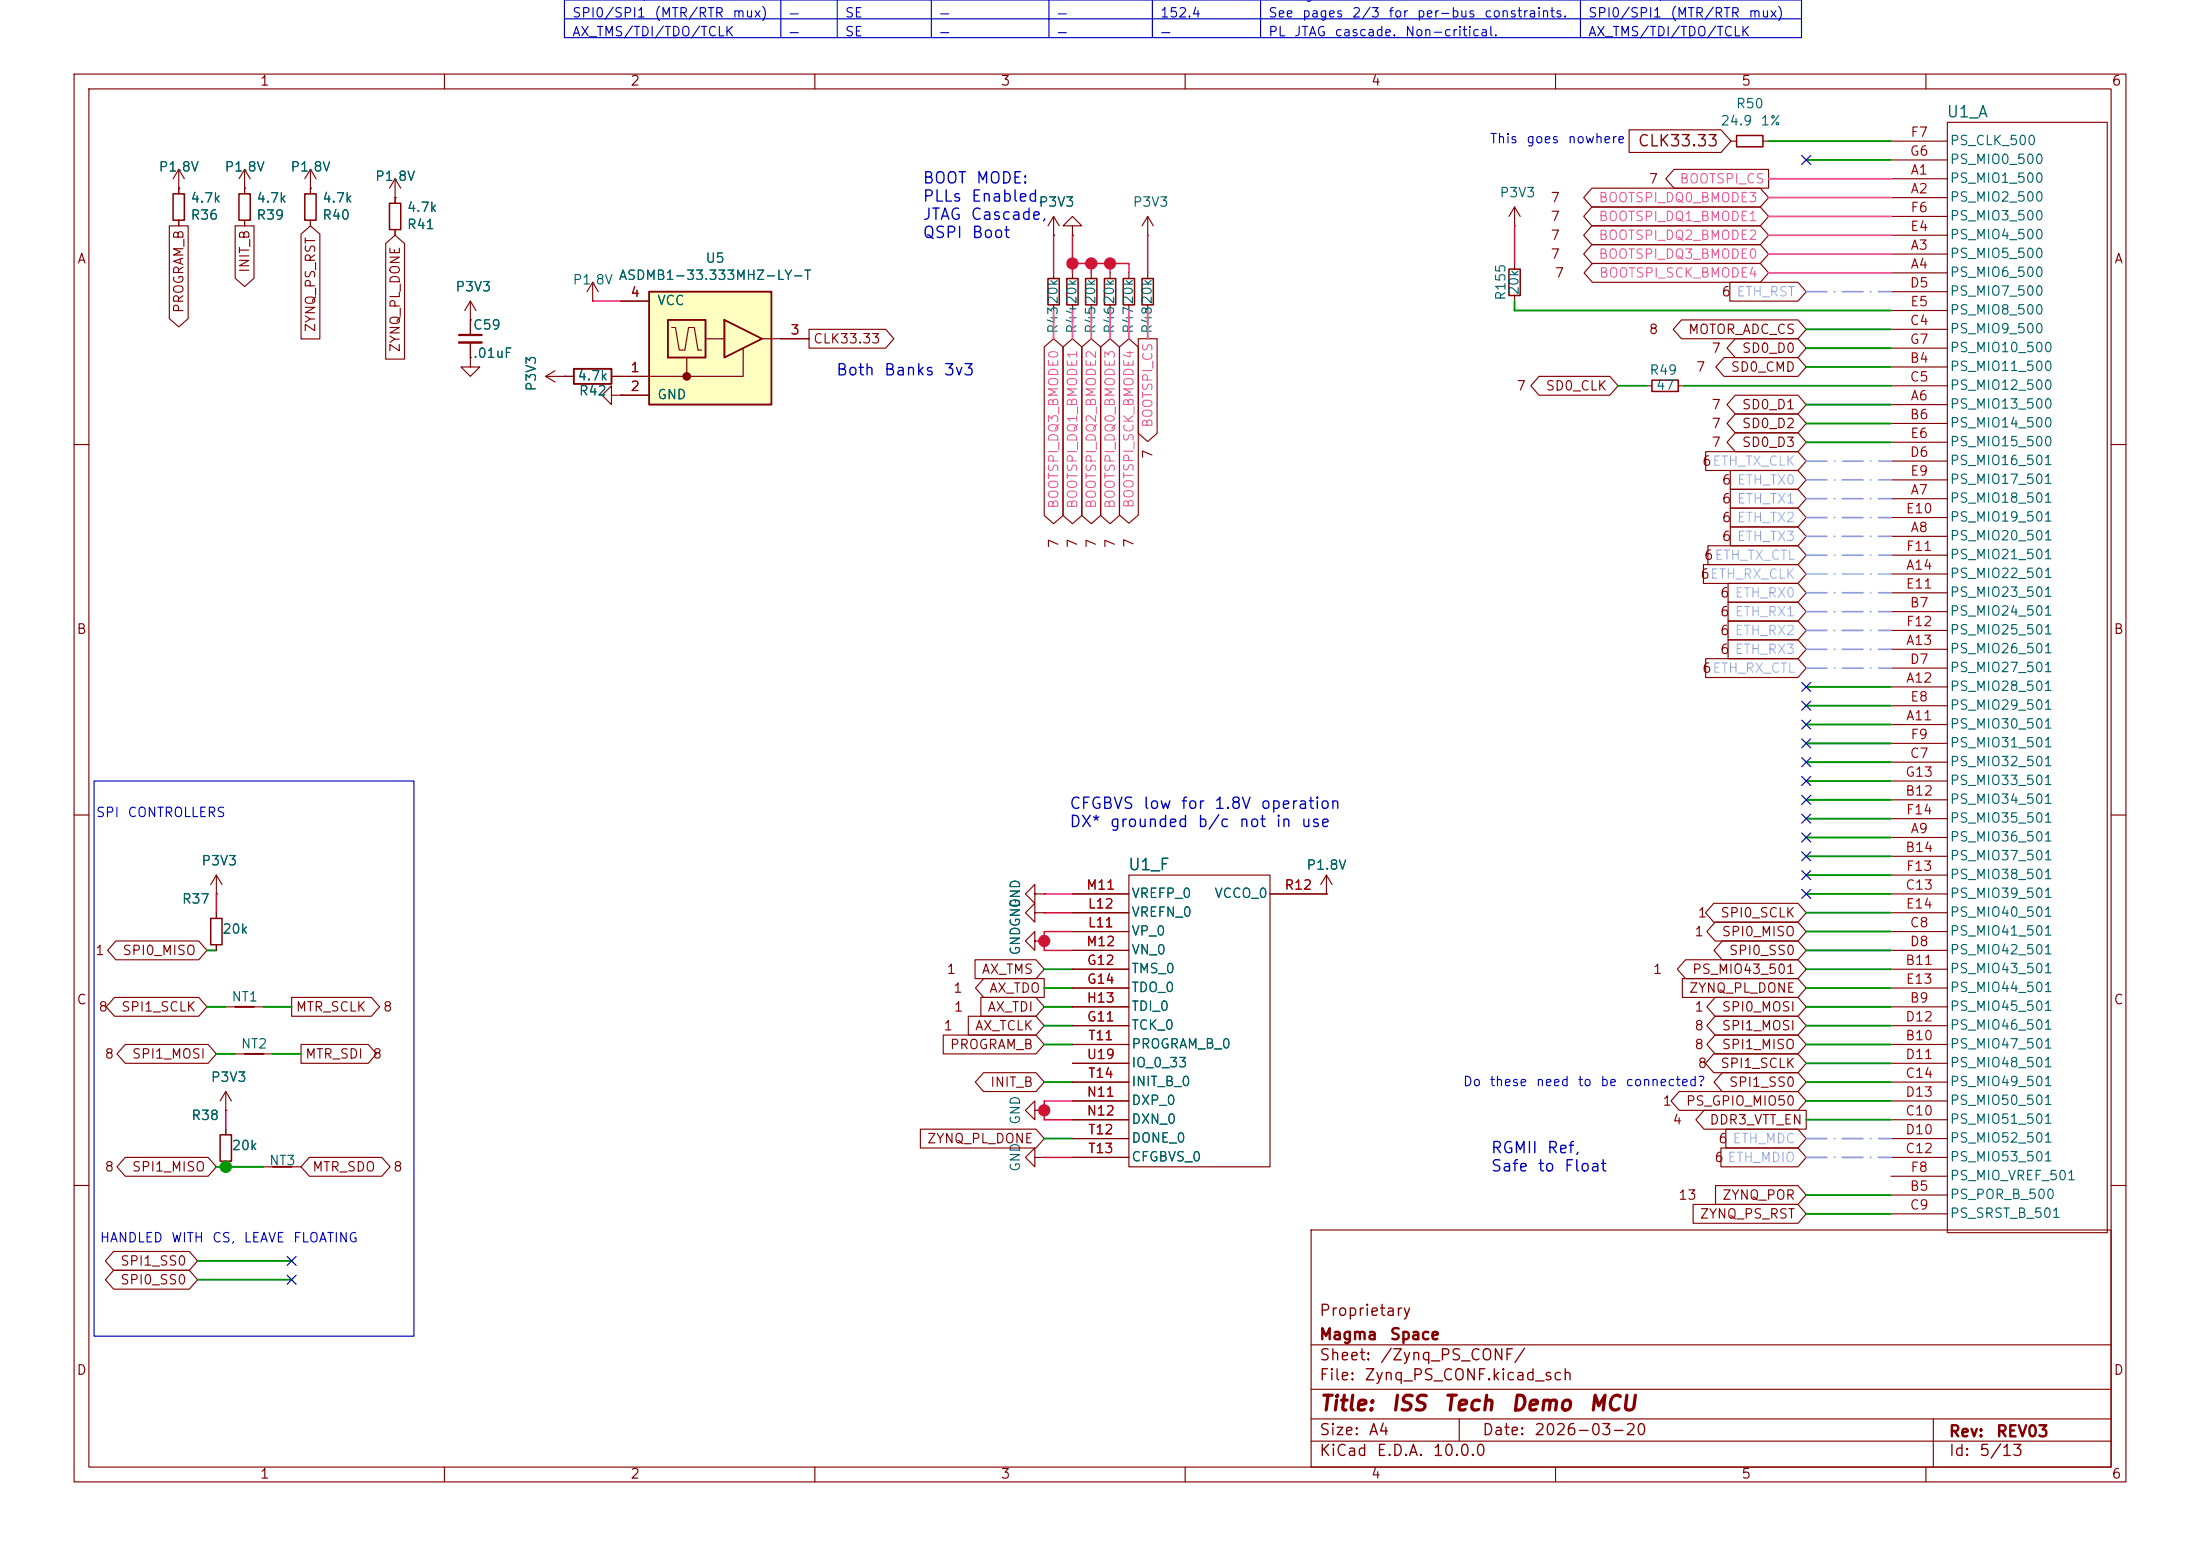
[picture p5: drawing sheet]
<svg xmlns="http://www.w3.org/2000/svg" width="297mm" height="210mm" viewBox="0 0 297 210" stroke-linecap="round" stroke-linejoin="round" font-family="sans-serif">
<g fill="none" stroke="#840000" stroke-width=".15">
<path d="M10 10h277v190h-277zM12 12h273v186h-273zM60 10v2M110 10v2M160 10v2M210 10v2M260 10v2M33 25.4h.1M33 22.9v3.3M33 29.7v.8M33 22.9l.8 1.2M33 22.9l-.7 1.2"/>
<path d="M41.9 25.4h.1M41.9 22.9l.8 1.2M41.9 22.9l-.8 1.2M41.9 22.9v3.3M41.9 29.7v.8M80 38.1l-.8 1.3M80 38.1l.8 1.3M80 38.1v2.5M142.2 31.8h.1M142.2 29.2l-.7 1.3M142.2 29.2l.8 1.3M142.2 29.2v2.6"/>
<path d="M149.9 36.8v.8M152.4 36.8v.8M154.9 36.8v.8M73.7 50.8l1.2 .8M73.7 50.8h2.5M74.9 50l-1.2 .8M76.2 50.8h.1M80 40.6h.1M149.9 41.1v.8M152.4 41.1v.8M154.9 41.1v.8M10 60h2"/>
<path d="M285 60h2M10 110h2M29.2 118.1l-.8 1.3M29.2 118.1l.8 1.3M29.2 118.1v2.6M152.4 118.1h19v39.4h-19zM179.1 118.1l-.8 1.3M179.1 118.1l.7 1.3M179.1 118.1v2.6M285 110h2M29.2 120.7h.1M29.2 123.2v.8"/>
<path d="M29.2 127.5v.8M30.5 135.9h5.1M139.7 127v-1.3l-1.3 1.3 1.3 1.3v-1.3h1.3M139.7 123.2v-1.3l-1.3 1.3 1.3 1.3v-1.3h1.3M139.7 120.7v-1.3l-1.3 1.3 1.3 1.2v-1.2h1.3M141 127h.1M141 123.2h.1M141 120.7h.1M144.8 138.4h7.6M144.8 130.8h7.6M144.8 133.4h7.6M144.8 135.9h7.6"/>
<path d="M144.8 125.7h7.6M144.8 123.2h7.6M144.8 120.7h7.6M144.8 128.3h7.6M171.4 120.7h7.7M179.1 120.7h.1M30.5 149.9h.1M30.5 147.3l-.8 1.3M30.5 147.3l.7 1.3M30.5 147.3v2.6M30.5 152.4v.8M30.5 156.7v.8"/>
<path d="M31.7 142.2h5.1M35.6 157.5h5M139.7 156.2v-1.3l-1.3 1.3 1.3 1.3v-1.3h1.3M141 156.2h.1M144.8 148.6h7.6M144.8 151.1h7.6M144.8 141h7.6M144.8 153.7h7.6M144.8 156.2h7.6M144.8 146.1h7.6M144.8 143.5h7.6M10 160h2"/>
<path d="M177 166h108v32h-108zM285 160h2M60 198v2M110 198v2M160 198v2M177 194.5h108M177 191.5h108M177 187.5h108M177 181.5h108M197 191.5v3M210 198v2M260 198v2"/>
<path d="M261 191.5v6.5"/>
</g>
<path d="M31.7 135.9h2.6M33 142.2h2.6M36.8 157.5h2.6" fill="none" stroke="#840000" stroke-width=".25"/>
<path d="M32.3 26.2h1.5v3.5h-1.5zM41.1 26.2h1.6v3.5h-1.6zM149.1 37.6h1.5v3.5h-1.5zM151.6 37.6h1.6v3.5h-1.6zM154.2 37.6h1.5v3.5h-1.5zM28.4 124h1.6v3.5h-1.6zM29.7 153.2h1.5v3.5h-1.5z" fill="none" stroke="#840000" stroke-width=".2"/>
<path d="M87.6 39.4h16.5v15.2h-16.5z" fill="#ffffc2"/>
<path d="M87.6 39.4h16.5v15.2h-16.5zM77.5 49.8h5v2h-5zM90.2 43.2h5v5.1h-5zM97.8 43.2l5.1 2.5-5.1 2.6z" fill="none" stroke="#840000" stroke-width=".25"/>
<g fill="none" stroke="#840000" stroke-width=".15">
<path d="M219.9 17.5h12.4l1.4 1.6-1.4 1.5h-12.4zM233.7 19.1h.7M238 19.1h.8M255.3 19.1h7.6M262.9 16.5h21.6v149.9h-21.6zM22.9 30.5h2.5v12.5l-1.3 1.1-1.2-1.1zM24.1 25.4h.1M24.1 22.9v3.3M24.1 29.7v.8M24.1 22.9l.8 1.2M24.1 22.9l-.7 1.2M31.7 30.5h2.6v7.1l-1.3 1.1-1.3-1.1z"/>
<path d="M33 25.4h.1M33 25.4v.8M33 29.7v.8M40.6 31.6l1.3-1.1 1.3 1.1v14.1h-2.6zM41.9 25.4h.1M41.9 25.4v.8M41.9 29.7v.8M52.1 32.9l1.2-1.1 1.3 1.1v15.6h-2.5zM53.3 26.7h.1M53.3 24.1l.8 1.3M53.3 24.1l-.7 1.3M53.3 24.1v3.3"/>
<path d="M53.3 31v.8M142.2 31.8h.1M142.2 36.8v.8M144.8 30.5h1.2l-1.2-1.3-1.3 1.3h1.3v1.3M144.8 31.8h.1M144.8 36.8v.8M147.3 36.8v.8M154.9 31.8h.1M154.9 29.2l-.7 1.3M154.9 29.2l.8 1.3M154.9 29.2v2.6M204.5 30.5h.1"/>
<path d="M204.5 27.9l-.8 1.3M204.5 27.9l.7 1.3M204.5 27.9v2.6M204.5 35.6v.7M204.5 39.9v.7M214.9 30.5h22.7l1.2 1.3-1.2 1.2h-22.7l-1.1-1.2zM214.9 33h22.7l1.2 1.3-1.2 1.3h-22.7l-1.1-1.3zM214.9 27.9h22.7l1.2 1.3-1.2 1.3h-22.7l-1.1-1.3zM214.9 25.4h22.7l1.2 1.3-1.2 1.2h-22.7l-1.1-1.2zM215 35.6h22.6l1.2 1.2-1.2 1.3h-22.6l-1.1-1.3zM226 22.9h12.8v2.5h-12.8l-1.1-1.3zM233.5 38.1h9.2l1.1 1.3-1.1 1.2h-9.2z"/>
<path d="M255.3 24.1h7.6M255.3 26.7h7.6M255.3 34.3h7.6M255.3 36.8h7.6M255.3 39.4h7.6M255.3 31.8h7.6M255.3 29.2h7.6M255.3 21.6h7.6M63.5 43.2h.1M63.5 48.3v1.2h1.3l-1.3 1.3-1.3-1.3h1.3M63.5 48.3h.1M63.5 40.6l-.8 1.3"/>
<path d="M63.5 40.6l.8 1.3M63.5 40.6v4.6M63.5 46.2v2.1M76.2 50.8h.1M76.2 50.8h1.3M82.5 53.3v-1.2l-1.2 1.2 1.2 1.3v-1.3h1.3M83.8 53.3h.1M83.8 53.3h3.8M83.8 40.6h3.8M90.7 44.2h.5l.5 3h.8l.5-3h.7l.5 3h.5M92.7 48.3v2.5M95.2 45.7h2.6"/>
<path d="M100.3 47v3.8h-17.8M102.9 45.7h6.3M109.2 44.4h10.4l1.1 1.3-1.1 1.3h-10.4zM141 46.8l1.2-1.1 1.3 1.1v22.8l-1.3 1.1-1.2-1.1zM142.2 41.1v.8M143.5 46.8l1.3-1.1 1.3 1.1v22.8l-1.3 1.1-1.3-1.1zM144.8 41.1v.8M146 46.8l1.3-1.1 1.3 1.1v22.8l-1.3 1.1-1.3-1.1zM147.3 41.1v.8M148.6 46.8l1.3-1.1 1.2 1.1v22.8l-1.2 1.1-1.3-1.1zM151.1 46.8l1.3-1.1 1.3 1.1v22.7l-1.3 1.1-1.3-1.1zM153.7 45.7h2.5v12.8l-1.3 1.1-1.2-1.1z"/>
<path d="M207.8 50.8h9.5l1.1 1.3-1.1 1.2h-9.5l-1.1-1.2zM222.2 52.1h.8M226.6 52.1h.7M227 43.2h15.7l1.1 1.3-1.1 1.2h-15.7l-1.1-1.2zM232.7 48.3h10l1.1 1.2-1.1 1.3h-10l-1.1-1.3zM234.3 58.4h8.4l1.1 1.3-1.1 1.3h-8.4l-1.2-1.3zM234.3 55.9h8.4l1.1 1.3-1.1 1.2h-8.4l-1.2-1.2zM234.3 45.7h8.4l1.1 1.3-1.1 1.3h-8.4l-1.2-1.3zM234.3 53.3h8.4l1.1 1.3-1.1 1.3h-8.4l-1.2-1.3zM255.3 54.6h7.6M255.3 49.5h7.6M255.3 57.2h7.6"/>
<path d="M255.3 44.5h7.6M255.3 52.1h7.6M255.3 41.9h7.6M255.3 59.7h7.6M255.3 47h7.6M230 76.2h12.7l1.1 1.3-1.1 1.2h-12.7zM230.3 61h12.4l1.1 1.2-1.1 1.3h-12.4zM230.6 73.7h12.1l1.1 1.2-1.1 1.3h-12.1zM233.3 78.7h9.4l1.1 1.3-1.1 1.3h-9.4zM233.6 68.6h9.1l1.1 1.3-1.1 1.2h-9.1zM233.6 63.5h9.1l1.1 1.3-1.1 1.2h-9.1zM233.6 66h9.1l1.1 1.3-1.1 1.3h-9.1z"/>
<path d="M233.6 71.1h9.1l1.1 1.3-1.1 1.3h-9.1zM255.3 67.3h7.6M255.3 72.4h7.6M255.3 77.5h7.6M255.3 62.2h7.6M255.3 64.8h7.6M255.3 69.9h7.6M255.3 74.9h7.6M230.3 88.9h12.4l1.1 1.3-1.1 1.2h-12.4zM233.3 83.8h9.4l1.1 1.3-1.1 1.3h-9.4zM233.3 86.4h9.4l1.1 1.2-1.1 1.3h-9.4zM233.3 81.3h9.4l1.1 1.3-1.1 1.2h-9.4z"/>
<path d="M255.3 97.8h7.6M255.3 92.7h7.6M255.3 87.6h7.6M255.3 82.6h7.6M255.3 90.2h7.6M255.3 95.3h7.6M255.3 80h7.6M255.3 85.1h7.6M255.3 113h7.6M255.3 108h7.6M255.3 115.6h7.6M255.3 102.9h7.6"/>
<path d="M255.3 100.3h7.6M255.3 118.1h7.6M255.3 110.5h7.6M255.3 105.4h7.6M15.5 134.6h11.3l1.1 1.3-1.1 1.3h-11.3l-1.2-1.3zM15.6 127h11.2l1.1 1.3-1.1 1.2h-11.2l-1.1-1.2zM29.2 120.7h.1M29.2 123.2v.8M29.2 127.5v.8M39.4 134.6h10.7l1.1 1.3-1.1 1.3h-10.7zM127.3 139.7h12.6l1.1 1.3-1.1 1.2h-12.6zM130.7 137.2h9.2l1.1 1.2-1.1 1.3h-9.2z"/>
<path d="M131.6 129.5h8.3l1.1 1.3-1.1 1.3h-8.3zM132.4 134.6h7.5l1.1 1.3-1.1 1.3h-7.5zM132.8 132.1h8.2v2.5h-8.2l-1.1-1.2zM141 127h.1M141 123.2h.1M141 120.7h.1M144.8 135.9h7.6M144.8 130.8h7.6M144.8 125.7h7.6M144.8 120.7h7.6M144.8 128.3h7.6M144.8 138.4h7.6"/>
<path d="M144.8 133.4h7.6M144.8 123.2h7.6M171.4 120.7h7.7M179.1 120.7h.1M227.1 132.1h15.6l1.1 1.3-1.1 1.2h-15.6zM227.5 129.5h15.2l1.1 1.3-1.1 1.3h-15.2l-1.1-1.3zM231.4 121.9h11.3l1.1 1.3-1.1 1.3h-11.3l-1.2-1.3zM231.5 139.7h11.2l1.1 1.3-1.1 1.2h-11.2l-1.1-1.2zM231.5 137.2h11.2l1.1 1.2-1.1 1.3h-11.2l-1.1-1.3zM231.5 134.6h11.2l1.1 1.3-1.1 1.3h-11.2l-1.1-1.3zM231.5 124.5h11.2l1.1 1.2-1.1 1.3h-11.2l-1.1-1.3zM232.5 127h10.2l1.1 1.3-1.1 1.2h-10.2l-1.1-1.2z"/>
<path d="M255.3 135.9h7.6M255.3 130.8h7.6M255.3 125.7h7.6M255.3 120.7h7.6M255.3 128.3h7.6M255.3 138.4h7.6M255.3 133.4h7.6M255.3 123.2h7.6M16.9 156.2h11.2l1.1 1.3-1.1 1.3h-11.2l-1.1-1.3zM16.9 141h11.2l1.1 1.2-1.1 1.3h-11.2l-1.1-1.3zM30.5 149.9h.1M30.5 152.4v.8"/>
<path d="M30.5 156.7v.8M40.6 141h9.1l1.1 1.2-1.1 1.3h-9.1zM41.8 156.2h9.8l1.1 1.3-1.1 1.3h-9.8l-1.2-1.3zM124.3 152.4h15.6l1.1 1.3-1.1 1.2h-15.6zM132.8 144.8h7.1l1.1 1.3-1.1 1.2h-7.1l-1.1-1.2zM139.7 149.9v-1.3l-1.3 1.3 1.3 1.2v-1.2h1.3M141 149.9h.1M144.8 141h7.6M144.8 151.1h7.6M144.8 156.2h7.6M144.8 146.1h7.6M144.8 153.7h7.6"/>
<path d="M144.8 143.5h7.6M144.8 148.6h7.6M226.7 147.3h16l1.1 1.3-1.1 1.3h-16l-1.1-1.3zM230 149.9h13.8v2.5h-13.8l-1.1-1.3zM231.4 142.2h11.3l1.1 1.3-1.1 1.3h-11.3l-1.2-1.3zM232.3 154.9h10.4l1.1 1.3-1.1 1.3h-10.4zM232.5 144.8h10.2l1.1 1.3-1.1 1.2h-10.2l-1.1-1.2zM233 152.4h9.7l1.1 1.3-1.1 1.2h-9.7zM255.3 141h7.6M255.3 151.1h7.6M255.3 156.2h7.6M255.3 146.1h7.6"/>
<path d="M255.3 153.7h7.6M255.3 143.5h7.6M255.3 148.6h7.6M255.3 158.8h7.6M15.3 171.4h10.3l1.1 1.3-1.1 1.3h-10.3l-1.1-1.3zM15.3 168.9h10.3l1.1 1.3-1.1 1.3h-10.3l-1.1-1.3zM228.6 162.6h14.1l1.1 1.2-1.1 1.3h-14.1zM231.6 160h11.1l1.1 1.3-1.1 1.3h-11.1zM255.3 161.3h7.6M255.3 163.8h7.6"/>
</g>
<circle cx="92.7" cy="50.8" r=".51" fill="#840000" stroke="#840000" stroke-width=".15"/>
<path d="M234.4 18.3h3.6v1.5h-3.6zM23.4 26.2h1.5v3.5h-1.5zM52.6 27.4h1.5v3.6h-1.5zM141.5 37.6h1.5v3.5h-1.5zM144 37.6h1.5v3.5h-1.5zM146.6 37.6h1.5v3.5h-1.5zM203.7 36.3h1.5v3.6h-1.5zM223 51.3h3.6v1.5h-3.6z" fill="none" stroke="#840000" stroke-width=".2"/>
<path d="M62 45.2h3" fill="none" stroke="#840000" stroke-width=".3"/>
<path d="M62 46.2h3" fill="none" stroke="#840000" stroke-width=".33"/>
<path d="M76.2 0v5.1h167v-5.1M105.4 0v5.1M113 0v5.1M125.7 0v5.1M141.6 0v5.1M155.6 0v5.1M170.2 0v5.1M213.4 0v5.1M76.2 0h167M76.2 2.5h167M12.7 105.4h43.2v74.9h-43.2z" fill="none" stroke="#0000c2" stroke-width=".15"/>
<g fill="none" stroke="#ff0955" stroke-width=".2">
<path d="M142.2 31.8v5M144.8 35.6h7.6v1.2M144.8 31.8v5M147.3 35.6v1.2M149.9 35.6v1.2M154.9 31.8v5M204.5 30.5v5.1M80 40.6h3.8M29.2 120.7v2.5M141 120.7h3.8M141 123.2h3.8M144.8 125.7h-3.8v2.6h3.8"/>
<path d="M30.5 149.9v2.5M141 156.2h3.8M144.8 148.6h-3.8v2.5h3.8"/>
</g>
<path d="M238.8 24.1h16.5M238.8 26.7h16.5M238.8 31.8h16.5M238.8 34.3h16.5M238.8 29.2h16.5M238.8 36.8h16.5M142.2 41.9v3.8M144.8 41.9v3.8M147.3 41.9v3.8M149.9 41.9v3.8M152.4 41.9v3.8M154.9 41.9v3.8" fill="none" stroke="#ff52aa" stroke-width=".25"/>
<g fill="none" stroke="#94b1ff" stroke-width=".25" stroke-dasharray="2.8 1 .1 1">
<path d="M243.8 39.4h11.5M243.8 77.5h11.5M243.8 72.4h11.5M243.8 69.9h11.5M243.8 74.9h11.5M243.8 64.8h11.5M243.8 67.3h11.5M243.8 62.2h11.5M243.8 90.2h11.5M243.8 82.6h11.5M243.8 85.1h11.5M243.8 87.6h11.5"/>
<path d="M243.8 80h11.5M243.8 153.7h11.5M243.8 156.2h11.5"/>
</g>
<g fill="none" stroke="#009600" stroke-width=".25">
<path d="M238.8 19.1h16.5M243.8 21.6h11.5M204.5 40.6v1.3h50.8M218.4 52.1h3.8M227.3 52.1h28M243.8 47h11.5M243.8 49.5h11.5M243.8 44.5h11.5M243.8 59.7h11.5M243.8 54.6h11.5M243.8 57.2h11.5M243.8 97.8h11.5"/>
<path d="M243.8 95.3h11.5M243.8 92.7h11.5M243.8 108h11.5M243.8 113h11.5M243.8 110.5h11.5M243.8 105.4h11.5M243.8 118.1h11.5M243.8 115.6h11.5M243.8 100.3h11.5M243.8 102.9h11.5M27.9 135.9h2.6M27.9 128.3h1.3"/>
<path d="M35.6 135.9h3.8M141 135.9h3.8M141 130.8h3.8M141 133.4h3.8M141 138.4h3.8M243.8 135.9h11.5M243.8 130.8h11.5M243.8 133.4h11.5M243.8 138.4h11.5M243.8 128.3h11.5M243.8 120.7h11.5M243.8 125.7h11.5"/>
<path d="M243.8 123.2h11.5M29.2 157.5h6.4M29.2 142.2h2.5M36.8 142.2h3.8M141 141h3.8M141 146.1h3.8M141 153.7h3.8M243.8 141h11.5M243.8 148.6h11.5M243.8 143.5h11.5M243.8 151.1h11.5M243.8 146.1h11.5"/>
<path d="M26.7 170.2h12.7M26.7 172.7h12.7M243.8 161.3h11.5M243.8 163.8h11.5"/>
</g>
<g fill="none" stroke="#000084" stroke-width=".15">
<path d="M243.2 21l1.2 1.2M244.4 21l-1.2 1.2M243.2 97.2l1.2 1.2M243.2 94.6l1.2 1.3M243.2 92.1l1.2 1.2M243.2 99.7l1.2 1.2M244.4 97.2l-1.2 1.2M244.4 94.6l-1.2 1.3M244.4 92.1l-1.2 1.2M244.4 99.7l-1.2 1.2M243.2 109.9l1.2 1.2M243.2 107.3l1.2 1.3"/>
<path d="M243.2 112.4l1.2 1.2M243.2 104.8l1.2 1.2M243.2 102.3l1.2 1.2M243.2 115l1.2 1.2M243.2 117.5l1.2 1.2M244.4 109.9l-1.2 1.2M244.4 107.3l-1.2 1.3M244.4 112.4l-1.2 1.2M244.4 104.8l-1.2 1.2M244.4 102.3l-1.2 1.2M244.4 115l-1.2 1.2M244.4 117.5l-1.2 1.2"/>
<path d="M243.2 120l1.2 1.3M244.4 120l-1.2 1.3M38.8 169.6l1.2 1.2M38.8 172.1l1.2 1.2M40 169.6l-1.2 1.2M40 172.1l-1.2 1.2"/>
</g>
<circle cx="30.5" cy="157.5" r=".76" fill="#009600" stroke="#009600" stroke-width=".14"/>
<g fill="#ff0955" stroke="#ff0955" stroke-width=".14">
<circle cx="141" cy="149.9" r=".76"/>
<circle cx="141" cy="127" r=".76"/>
<circle cx="147.3" cy="35.6" r=".76"/>
<circle cx="149.9" cy="35.6" r=".76"/>
<circle cx="144.8" cy="35.6" r=".76"/>
</g>
<g font-size="2" fill="#840000">
<text x="178" y="190.9">Title:</text>
<text x="187.7" y="190.9">ISS</text>
<text x="194.7" y="190.9">Tech</text>
<text x="203.8" y="190.9">Demo</text>
<text x="214.3" y="190.9">MCU</text>
</g>
<g font-size="1.5" fill="#006464">
<text x="262.7" y="16.2">U1_A</text>
<text x="152.2" y="117.8">U1_F</text>
</g>
<g font-size="1.5" fill="#840000">
<text x="221" y="20.1">CLK33.33</text>
<text x="178" y="178">Proprietary</text>
<text x="178" y="184">Sheet:</text>
<text x="178" y="181.2">Magma</text>
<text x="186.2" y="184">/Zynq_PS_CONF/</text>
<text x="187.5" y="181.2">Space</text>
<text x="178" y="186.7">File:</text>
<text x="184.1" y="186.7">Zynq_PS_CONF.kicad_sch</text>
<text x="178" y="196.9">KiCad</text>
<text x="178" y="194.1">Size:</text>
<text x="184.7" y="194.1">A4</text>
<text x="185.7" y="196.9">E.D.A.</text>
<text x="193.3" y="196.9">10.0.0</text>
<text x="200" y="194.1">Date:</text>
<text x="207" y="194.1">2026-03-20</text>
<text x="263" y="194.3">Rev:</text>
<text x="263" y="196.9">Id:</text>
<text x="267.1" y="196.9">5/13</text>
<text x="269.4" y="194.3">REV03</text>
</g>
<g font-size="1.5" fill="#0000c2">
<text x="124.5" y="25.2">BOOT</text>
<text x="124.5" y="27.6">PLLs</text>
<text x="131" y="27.6">Enabled,</text>
<text x="131.7" y="25.2">MODE:</text>
<text x="124.5" y="30.1">JTAG</text>
<text x="124.5" y="32.5">QSPI</text>
<text x="130.9" y="30.1">Cascade,</text>
<text x="131.1" y="32.5">Boot</text>
<text x="112.8" y="51.1">Both</text>
<text x="119.2" y="51.1">Banks</text>
<text x="127.3" y="51.1">3v3</text>
<text x="144.3" y="109.6">CFGBVS</text>
<text x="144.3" y="112">DX*</text>
<text x="149.7" y="112">grounded</text>
<text x="154.2" y="109.6">low</text>
<text x="159.3" y="109.6">for</text>
<text x="161.6" y="112">b/c</text>
<text x="163.8" y="109.6">1.8V</text>
<text x="167.2" y="112">not</text>
<text x="170.1" y="109.6">operation</text>
<text x="172.1" y="112">in</text>
<text x="175.5" y="112">use</text>
<text x="201.2" y="156">RGMII</text>
<text x="201.2" y="158.5">Safe</text>
<text x="207.5" y="158.5">to</text>
<text x="208.7" y="156">Ref,</text>
<text x="211.1" y="158.5">Float</text>
</g>
<g font-size="1.3" fill="#0000c2">
<text x="77.2" y=".1">ETH_MDC</text>
<text x="77.2" y="2.7">SPI0/SPI1</text>
<text x="77.2" y="5.2">AX_TMS/TDI/TDO/TCLK</text>
<text x="86.7" y=".1">/</text>
<text x="88.2" y="2.7">(MTR/RTR</text>
<text x="98.8" y="2.7">mux)</text>
<text x="106.4" y="2.7">—</text>
<text x="106.4" y="5.2">—</text>
<text x="114" y="2.7">SE</text>
<text x="114" y="5.2">SE</text>
<text x="126.7" y="2.7">—</text>
<text x="126.7" y="5.2">—</text>
<text x="142.6" y="2.7">—</text>
<text x="142.6" y="5.2">—</text>
<text x="156.5" y="2.7">152.4</text>
<text x="156.5" y="5.2">—</text>
<text x="171.1" y=".1">Management</text>
<text x="171.1" y="2.7">See</text>
<text x="171.1" y="5.2">PL</text>
<text x="174.6" y="5.2">JTAG</text>
<text x="175.7" y="2.7">pages</text>
<text x="180.1" y="5.2">cascade.</text>
<text x="182.4" y="2.7">2/3</text>
<text x="187.3" y="2.7">for</text>
<text x="189.6" y="5.2">Non-critical.</text>
<text x="191.2" y="2.7">per-bus</text>
<text x="200.3" y="2.7">constraints.</text>
<text x="214.3" y=".1">ETH_MDC</text>
<text x="214.3" y="2.7">SPI0/SPI1</text>
<text x="214.3" y="5.2">AX_TMS/TDI/TDO/TCLK</text>
<text x="223.9" y=".1">/</text>
<text x="225.4" y="2.7">(MTR/RTR</text>
<text x="235.9" y="2.7">mux)</text>
<text x="201" y="19.7">This</text>
<text x="206" y="19.7">goes</text>
<text x="211.5" y="19.7">nowhere</text>
<text x="12.9" y="110.6">SPI</text>
<text x="17.1" y="110.6">CONTROLLERS</text>
<text x="197.4" y="146.9">Do</text>
<text x="201" y="146.9">these</text>
<text x="207.3" y="146.9">need</text>
<text x="212.9" y="146.9">to</text>
<text x="215.9" y="146.9">be</text>
<text x="219.4" y="146.9">connected?</text>
<text x="13.4" y="168">HANDLED</text>
<text x="23" y="168">WITH</text>
<text x="28.5" y="168">CS,</text>
<text x="32.8" y="168">LEAVE</text>
<text x="39.5" y="168">FLOATING</text>
</g>
<g font-size="1.3" fill="#840000">
<text x="35" y="11.9">1</text>
<text x="85" y="11.9">2</text>
<text x="135" y="11.9">3</text>
<text x="185" y="11.9">4</text>
<text x="235" y="11.9">5</text>
<text x="285" y="11.9">6</text>
<text x="209.2" y="27.6">7</text>
<text x="222.5" y="25.1">7</text>
<text x="10.3" y="35.9">A</text>
<text x="209.2" y="32.7">7</text>
<text x="209.2" y="35.2">7</text>
<text x="209.2" y="30.2">7</text>
<text x="285.3" y="35.9">A</text>
<text x="34" y="36.9" transform="rotate(-90 34 36.9)">INIT_B</text>
<text x="209.8" y="37.8">7</text>
<text x="232.3" y="40.3">6 ETH_RST</text>
<text x="25.1" y="42.3" transform="rotate(-90 25.1 42.3)">PROGRAM_B</text>
<text x="42.9" y="44.9" transform="rotate(-90 42.9 44.9)">ZYNQ_PS_RST</text>
<text x="54.3" y="47.7" transform="rotate(-90 54.3 47.7)">ZYNQ_PL_DONE</text>
<text x="109.7" y="46.7">CLK33.33</text>
<text x="222.5" y="45.4">8</text>
<text x="227.8" y="45.4">MOTOR_ADC_CS</text>
<text x="231" y="47.9">7</text>
<text x="235.1" y="47.9">SD0_D0</text>
<text x="204.6" y="53">7</text>
<text x="208.6" y="53">SD0_CLK</text>
<text x="228.9" y="50.5">7</text>
<text x="233.6" y="50.5">SD0_CMD</text>
<text x="231" y="58.1">7</text>
<text x="231" y="55.6">7</text>
<text x="235.1" y="58.1">SD0_D2</text>
<text x="235.1" y="55.6">SD0_D1</text>
<text x="155.9" y="62" transform="rotate(-90 155.9 62)">7</text>
<text x="229.7" y="63.2">6ETH_TX_CLK</text>
<text x="231" y="60.6">7</text>
<text x="232.4" y="65.7">6 ETH_TX0</text>
<text x="235.1" y="60.6">SD0_D3</text>
<text x="232.4" y="70.8">6 ETH_TX2</text>
<text x="232.4" y="68.3">6 ETH_TX1</text>
<text x="143.2" y="74.1" transform="rotate(-90 143.2 74.1)">7</text>
<text x="145.7" y="74.1" transform="rotate(-90 145.7 74.1)">7</text>
<text x="148.3" y="74.1" transform="rotate(-90 148.3 74.1)">7</text>
<text x="150.8" y="74.1" transform="rotate(-90 150.8 74.1)">7</text>
<text x="153.4" y="74" transform="rotate(-90 153.4 74)">7</text>
<text x="230" y="75.9">6 ETH_TX_CTL</text>
<text x="232.4" y="73.3">6 ETH_TX3</text>
<text x="229.5" y="78.4">6ETH_RX_CLK</text>
<text x="232.1" y="81">6 ETH_RX0</text>
<text x="232.1" y="83.5">6 ETH_RX1</text>
<text x="10.3" y="85.9">B</text>
<text x="232.1" y="86">6 ETH_RX2</text>
<text x="232.1" y="88.6">6 ETH_RX3</text>
<text x="285.3" y="85.9">B</text>
<text x="229.7" y="91.1">6ETH_RX_CTL</text>
<text x="229.1" y="124.1">1</text>
<text x="232.2" y="124.1">SPI0_SCLK</text>
<text x="12.8" y="129.2">1</text>
<text x="16.5" y="129.2">SPI0_MISO</text>
<text x="127.7" y="131.8">1</text>
<text x="132.4" y="131.8">AX_TMS</text>
<text x="223.1" y="131.8">1</text>
<text x="228.4" y="131.8">PS_MIO43_501</text>
<text x="228.7" y="126.7">1</text>
<text x="232.4" y="126.7">SPI0_MISO</text>
<text x="233.3" y="129.2">SPI0_SS0</text>
<text x="10.3" y="135.9">C</text>
<text x="13.2" y="136.8">8</text>
<text x="16.3" y="136.8">SPI1_SCLK</text>
<text x="39.8" y="136.8">MTR_SCLK</text>
<text x="51.6" y="136.8">8</text>
<text x="128.6" y="134.3">1</text>
<text x="128.7" y="136.8">1</text>
<text x="133.2" y="136.8">AX_TDI</text>
<text x="133.5" y="134.3">AX_TDO</text>
<text x="227.9" y="134.3">ZYNQ_PL_DONE</text>
<text x="228.7" y="136.8">1</text>
<text x="232.4" y="136.8">SPI0_MOSI</text>
<text x="285.3" y="135.9">C</text>
<text x="14" y="143.2">8</text>
<text x="17.7" y="143.2">SPI1_MOSI</text>
<text x="41.1" y="143.2">MTR_SDI</text>
<text x="50.2" y="143.2">8</text>
<text x="127.3" y="139.4">1</text>
<text x="128.1" y="141.9">PROGRAM_B</text>
<text x="131.5" y="139.4">AX_TCLK</text>
<text x="228.7" y="141.9">8</text>
<text x="228.7" y="139.4">8</text>
<text x="232.4" y="141.9">SPI1_MISO</text>
<text x="232.4" y="139.4">SPI1_MOSI</text>
<text x="133.6" y="147">INIT_B</text>
<text x="224.4" y="149.5">1</text>
<text x="227.5" y="149.5">PS_GPIO_MIO50</text>
<text x="229.1" y="144.5">8</text>
<text x="232.2" y="144.5">SPI1_SCLK</text>
<text x="233.3" y="147">SPI1_SS0</text>
<text x="125.1" y="154.6">ZYNQ_PL_DONE</text>
<text x="225.7" y="152.1">4</text>
<text x="230.7" y="152.1">DDR3_VTT_EN</text>
<text x="231.9" y="154.6">6 ETH_MDC</text>
<text x="14" y="158.4">8</text>
<text x="17.7" y="158.4">SPI1_MISO</text>
<text x="42.1" y="158.4">MTR_SDO</text>
<text x="53" y="158.4">8</text>
<text x="231.4" y="157.2">6 ETH_MDIO</text>
<text x="226.5" y="162.2">13</text>
<text x="229.4" y="164.8">ZYNQ_PS_RST</text>
<text x="232.4" y="162.2">ZYNQ_POR</text>
<text x="16.1" y="173.7">SPI0_SS0</text>
<text x="16.1" y="171.1">SPI1_SS0</text>
<text x="10.3" y="185.9">D</text>
<text x="285.3" y="185.9">D</text>
<text x="35" y="199.9">1</text>
<text x="85" y="199.9">2</text>
<text x="135" y="199.9">3</text>
<text x="185" y="199.9">4</text>
<text x="235" y="199.9">5</text>
<text x="285" y="199.9">6</text>
</g>
<g font-size="1.3" fill="#006464">
<text x="232.2" y="17.2">24.9</text>
<text x="234.3" y="14.9">R50</text>
<text x="237.6" y="17.2">1%</text>
<text x="21.3" y="23.5">P1.8V</text>
<text x="30.2" y="23.5">P1.8V</text>
<text x="39.1" y="23.5">P1.8V</text>
<text x="263.1" y="19.9">PS_CLK_500</text>
<text x="263.1" y="22.5">PS_MIO0_500</text>
<text x="25.6" y="27.7">4.7k</text>
<text x="25.6" y="30">R36</text>
<text x="34.5" y="27.7">4.7k</text>
<text x="34.5" y="30">R39</text>
<text x="43.4" y="27.7">4.7k</text>
<text x="43.4" y="30">R40</text>
<text x="50.5" y="24.7">P1.8V</text>
<text x="54.8" y="28.9">4.7k</text>
<text x="140.1" y="28.2">P3V3</text>
<text x="152.8" y="28.2">P3V3</text>
<text x="202.4" y="26.9">P3V3</text>
<text x="263.1" y="25">PS_MIO1_500</text>
<text x="263.1" y="27.5">PS_MIO2_500</text>
<text x="54.8" y="31.2">R41</text>
<text x="95.1" y="35.8">U5</text>
<text x="263.1" y="35.2">PS_MIO5_500</text>
<text x="263.1" y="32.6">PS_MIO4_500</text>
<text x="263.1" y="30.1">PS_MIO3_500</text>
<text x="61.4" y="39.6">P3V3</text>
<text x="77.2" y="38.7">P1.8V</text>
<text x="83.4" y="38.1">ASDMB1-33.333MHZ-LY-T</text>
<text x="88.6" y="41.5">VCC</text>
<text x="143.1" y="41.2" transform="rotate(-90 143.1 41.2)">20k</text>
<text x="145.6" y="41.2" transform="rotate(-90 145.6 41.2)">20k</text>
<text x="148.2" y="41.2" transform="rotate(-90 148.2 41.2)">20k</text>
<text x="150.7" y="41.2" transform="rotate(-90 150.7 41.2)">20k</text>
<text x="153.3" y="41.2" transform="rotate(-90 153.3 41.2)">20k</text>
<text x="155.8" y="41.2" transform="rotate(-90 155.8 41.2)">20k</text>
<text x="203.6" y="40.7" transform="rotate(-90 203.6 40.7)">R155</text>
<text x="205.3" y="39.9" transform="rotate(-90 205.3 39.9)">20k</text>
<text x="263.1" y="37.7">PS_MIO6_500</text>
<text x="263.1" y="40.2">PS_MIO7_500</text>
<text x="63.8" y="44.8">C59</text>
<text x="143.1" y="45.1" transform="rotate(-90 143.1 45.1)">R43</text>
<text x="145.6" y="45.1" transform="rotate(-90 145.6 45.1)">R44</text>
<text x="148.2" y="45.1" transform="rotate(-90 148.2 45.1)">R45</text>
<text x="150.7" y="45.1" transform="rotate(-90 150.7 45.1)">R46</text>
<text x="153.3" y="45.1" transform="rotate(-90 153.3 45.1)">R47</text>
<text x="155.8" y="45.1" transform="rotate(-90 155.8 45.1)">R48</text>
<text x="263.1" y="45.3">PS_MIO9_500</text>
<text x="263.1" y="42.8">PS_MIO8_500</text>
<text x="263.1" y="47.9">PS_MIO10_500</text>
<text x="63.8" y="48.6">.01uF</text>
<text x="72.7" y="52.9" transform="rotate(-90 72.7 52.9)">P3V3</text>
<text x="77.9" y="51.7">4.7k</text>
<text x="78.1" y="53.7">R42</text>
<text x="222.6" y="50.9">R49</text>
<text x="223.5" y="52.9">47</text>
<text x="263.1" y="50.4">PS_MIO11_500</text>
<text x="263.1" y="52.9">PS_MIO12_500</text>
<text x="88.6" y="54.2">GND</text>
<text x="263.1" y="55.5">PS_MIO13_500</text>
<text x="263.1" y="58">PS_MIO14_500</text>
<text x="263.1" y="63.1">PS_MIO16_501</text>
<text x="263.1" y="60.6">PS_MIO15_500</text>
<text x="263.1" y="65.6">PS_MIO17_501</text>
<text x="263.1" y="68.2">PS_MIO18_501</text>
<text x="263.1" y="70.7">PS_MIO19_501</text>
<text x="263.1" y="73.3">PS_MIO20_501</text>
<text x="263.1" y="75.8">PS_MIO21_501</text>
<text x="263.1" y="78.3">PS_MIO22_501</text>
<text x="263.1" y="83.4">PS_MIO24_501</text>
<text x="263.1" y="80.9">PS_MIO23_501</text>
<text x="263.1" y="88.5">PS_MIO26_501</text>
<text x="263.1" y="86">PS_MIO25_501</text>
<text x="263.1" y="93.6">PS_MIO28_501</text>
<text x="263.1" y="91">PS_MIO27_501</text>
<text x="263.1" y="98.7">PS_MIO30_501</text>
<text x="263.1" y="96.1">PS_MIO29_501</text>
<text x="263.1" y="101.2">PS_MIO31_501</text>
<text x="263.1" y="103.7">PS_MIO32_501</text>
<text x="263.1" y="106.3">PS_MIO33_501</text>
<text x="263.1" y="113.9">PS_MIO36_501</text>
<text x="263.1" y="108.8">PS_MIO34_501</text>
<text x="263.1" y="111.4">PS_MIO35_501</text>
<text x="27.1" y="117.1">P3V3</text>
<text x="176.3" y="117.7">P1.8V</text>
<text x="263.1" y="116.4">PS_MIO37_501</text>
<text x="263.1" y="119">PS_MIO38_501</text>
<text x="24.5" y="122.3">R37</text>
<text x="138" y="122.7" transform="rotate(-90 138 122.7)">GND</text>
<text x="152.7" y="124.1">VREFN_0</text>
<text x="152.7" y="121.5">VREFP_0</text>
<text x="163.9" y="121.5">VCCO_0</text>
<text x="263.1" y="121.5">PS_MIO39_501</text>
<text x="263.1" y="124.1">PS_MIO40_501</text>
<text x="29.9" y="126.3">20k</text>
<text x="138" y="129" transform="rotate(-90 138 129)">GND</text>
<text x="152.7" y="131.7">TMS_0</text>
<text x="152.7" y="126.6">VP_0</text>
<text x="152.7" y="129.1">VN_0</text>
<text x="263.1" y="131.7">PS_MIO43_501</text>
<text x="263.1" y="126.6">PS_MIO41_501</text>
<text x="263.1" y="129.1">PS_MIO42_501</text>
<text x="31.2" y="135.5">NT1</text>
<text x="152.7" y="134.2">TDO_0</text>
<text x="152.7" y="136.8">TDI_0</text>
<text x="263.1" y="136.8">PS_MIO45_501</text>
<text x="263.1" y="134.2">PS_MIO44_501</text>
<text x="32.4" y="141.8">NT2</text>
<text x="152.7" y="139.3">TCK_0</text>
<text x="152.7" y="141.8">PROGRAM_B_0</text>
<text x="263.1" y="141.8">PS_MIO47_501</text>
<text x="263.1" y="139.3">PS_MIO46_501</text>
<text x="28.4" y="146.3">P3V3</text>
<text x="152.7" y="149.5">DXP_0</text>
<text x="152.7" y="146.9">INIT_B_0</text>
<text x="152.7" y="144.4">IO_0_33</text>
<text x="263.1" y="146.9">PS_MIO49_501</text>
<text x="263.1" y="144.4">PS_MIO48_501</text>
<text x="263.1" y="149.5">PS_MIO50_501</text>
<text x="25.7" y="151.5">R38</text>
<text x="31.2" y="155.5">20k</text>
<text x="138" y="151.9" transform="rotate(-90 138 151.9)">GND</text>
<text x="152.7" y="152">DXN_0</text>
<text x="152.7" y="154.5">DONE_0</text>
<text x="263.1" y="152">PS_MIO51_501</text>
<text x="263.1" y="154.5">PS_MIO52_501</text>
<text x="36.2" y="157.6">NT3</text>
<text x="138" y="158.2" transform="rotate(-90 138 158.2)">GND</text>
<text x="152.7" y="157.1">CFGBVS_0</text>
<text x="263.1" y="157.1">PS_MIO53_501</text>
<text x="263.1" y="159.6">PS_MIO_VREF_501</text>
<text x="263.1" y="162.2">PS_POR_B_500</text>
<text x="263.1" y="164.7">PS_SRST_B_501</text>
</g>
<g font-size="1.3" fill="#a90000">
<text x="257.7" y="21.3">G6</text>
<text x="257.8" y="23.9">A1</text>
<text x="257.8" y="18.8">F7</text>
<text x="257.8" y="26.4">A2</text>
<text x="257.8" y="29">F6</text>
<text x="257.8" y="31.5">E4</text>
<text x="257.8" y="34">A3</text>
<text x="85" y="40.4">4</text>
<text x="257.7" y="39.1">D5</text>
<text x="257.8" y="41.7">E5</text>
<text x="257.8" y="36.6">A4</text>
<text x="106.6" y="45.5">3</text>
<text x="257.7" y="44.2">C4</text>
<text x="257.7" y="46.7">G7</text>
<text x="85" y="50.5">1</text>
<text x="85" y="53.1">2</text>
<text x="257.7" y="49.3">B4</text>
<text x="257.7" y="51.8">C5</text>
<text x="257.7" y="56.9">B6</text>
<text x="257.8" y="59.4">E6</text>
<text x="257.8" y="54.4">A6</text>
<text x="257.7" y="62">D6</text>
<text x="257.8" y="64.5">E9</text>
<text x="257.2" y="69.6">E10</text>
<text x="257.8" y="67.1">A7</text>
<text x="257.2" y="77.2">A14</text>
<text x="257.2" y="74.7">F11</text>
<text x="257.8" y="72.1">A8</text>
<text x="257.2" y="79.8">E11</text>
<text x="257.7" y="82.3">B7</text>
<text x="257.2" y="87.4">A13</text>
<text x="257.2" y="84.8">F12</text>
<text x="257.7" y="89.9">D7</text>
<text x="257.2" y="92.5">A12</text>
<text x="257.8" y="95">E8</text>
<text x="257.2" y="97.5">A11</text>
<text x="257.8" y="100.1">F9</text>
<text x="257.1" y="107.7">B12</text>
<text x="257.1" y="105.2">G13</text>
<text x="257.7" y="102.6">C7</text>
<text x="257.2" y="110.2">F14</text>
<text x="257.8" y="112.8">A9</text>
<text x="257.1" y="115.3">B14</text>
<text x="257.2" y="117.9">F13</text>
<text x="146.6" y="120.4">M11</text>
<text x="146.8" y="125.5">L11</text>
<text x="146.8" y="122.9">L12</text>
<text x="173.3" y="120.4">R12</text>
<text x="257.1" y="120.4">C13</text>
<text x="257.2" y="122.9">E14</text>
<text x="257.7" y="125.5">C8</text>
<text x="146.6" y="128">M12</text>
<text x="146.6" y="130.6">G12</text>
<text x="257.1" y="130.6">B11</text>
<text x="257.7" y="128">D8</text>
<text x="146.6" y="135.6">H13</text>
<text x="146.6" y="133.1">G14</text>
<text x="257.2" y="133.1">E13</text>
<text x="257.7" y="135.6">B9</text>
<text x="146.6" y="143.3">U19</text>
<text x="146.6" y="138.2">G11</text>
<text x="146.8" y="140.7">T11</text>
<text x="257.1" y="140.7">B10</text>
<text x="257.1" y="143.3">D11</text>
<text x="257.1" y="138.2">D12</text>
<text x="146.6" y="148.3">N11</text>
<text x="146.8" y="145.8">T14</text>
<text x="257.1" y="145.8">C14</text>
<text x="257.1" y="148.3">D13</text>
<text x="146.6" y="150.9">N12</text>
<text x="146.8" y="153.4">T12</text>
<text x="146.8" y="156">T13</text>
<text x="257.1" y="150.9">C10</text>
<text x="257.1" y="156">C12</text>
<text x="257.1" y="153.4">D10</text>
<text x="257.7" y="161">B5</text>
<text x="257.8" y="158.5">F8</text>
<text x="257.7" y="163.6">C9</text>
</g>
<g font-size="1.3" fill="#ff52aa">
<text x="215.7" y="27.6">BOOTSPI_DQ0_BMODE3</text>
<text x="226.7" y="25.1">BOOTSPI_CS</text>
<text x="215.7" y="32.7">BOOTSPI_DQ2_BMODE2</text>
<text x="215.7" y="35.2">BOOTSPI_DQ3_BMODE0</text>
<text x="215.7" y="30.2">BOOTSPI_DQ1_BMODE1</text>
<text x="215.8" y="37.8">BOOTSPI_SCK_BMODE4</text>
<text x="155.9" y="57.8" transform="rotate(-90 155.9 57.8)">BOOTSPI_CS</text>
<text x="143.2" y="68.8" transform="rotate(-90 143.2 68.8)">BOOTSPI_DQ3_BMODE0</text>
<text x="145.7" y="68.8" transform="rotate(-90 145.7 68.8)">BOOTSPI_DQ1_BMODE1</text>
<text x="148.3" y="68.8" transform="rotate(-90 148.3 68.8)">BOOTSPI_DQ2_BMODE2</text>
<text x="150.8" y="68.8" transform="rotate(-90 150.8 68.8)">BOOTSPI_DQ0_BMODE3</text>
<text x="153.4" y="68.7" transform="rotate(-90 153.4 68.7)">BOOTSPI_SCK_BMODE4</text>
</g>
</svg>
